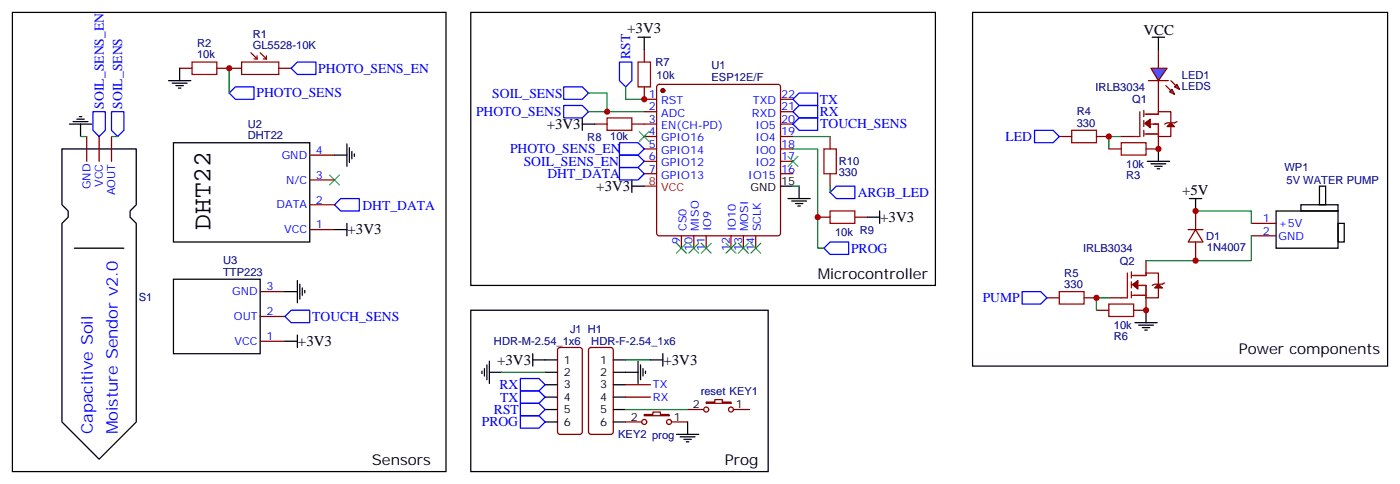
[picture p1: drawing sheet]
<svg xmlns="http://www.w3.org/2000/svg" width="399mm" height="138mm" viewBox="0 0 399 138" stroke-linecap="round" stroke-linejoin="round" font-family="sans-serif">
<g fill="#870000" stroke="#870000" stroke-width=".35">
<path d="M326 35.1l1.5-1.2v2.4z"/>
<path d="M332.3 36l1.1-1.1 1 1.1z"/>
<path d="M322.4 80.9l1.6-1.2v2.5z"/>
<path d="M328.8 81.8l1-1 1.1 1z"/>
<circle cx="188.7" cy="25.8" r=".53"/>
</g>
<g fill="none" stroke="#870000" stroke-width=".35">
<path d="M51.2 19.4h3.5M61.7 19.4h3.6M329.8 14.1v5.3M24.7 38.8v7.1M28.2 38.8v7.1M31.7 38.8v7.1M183.4 28.2h3.6M183.4 31.7h3.6M183.4 35.3h3.6M183.4 38.8h3.6M187.2 24.2l.5-.2h33.8l.5 .2 .2 .5v41.6l-.2 .5-.5 .2h-33.8l-.5-.2-.2-.5v-41.6zM222.2 28.2h3.6"/>
<path d="M222.2 31.7h3.6M222.2 35.3h3.6M222.2 38.8h3.6M301.6 38.8h3.6M312.2 38.8h3.5M319.3 38.8h3.5M329.8 22.9v8.8h3.6v7.1h-3.6v3.5h-3.5M335.1 34.6l-.7 .3h-2.1l-.7 .4M183.4 42.3h3.6M183.4 45.9h3.6M183.4 49.4h3.6M222.2 42.3h3.6"/>
<path d="M222.2 45.9h3.6M222.2 49.4h3.6M315.7 42.3h3.6M340.4 60v5.3M194 67v3.6M197.6 67v3.6M201.1 67v3.6M208.1 67v3.6M211.7 67v3.6M215.2 67v3.6M326.3 74.1v3.5h3.5v7.1h-3.5v3.5h-3.5M338.3 65.3h4.2"/>
<path d="M340.4 65.3l2.1 3.5h-4.2zM340.4 68.8v5.3M298.1 84.7h3.5M308.7 84.7h3.5M312.2 88.2h3.5M315.7 84.7h3.6M331.6 80.4l-.7 .4h-2.1l-.7 .3"/>
</g>
<path d="M183.4 52.9h3.6" fill="none" stroke="#f00" stroke-width=".35"/>
<g fill="none" stroke="#000" stroke-width=".35">
<path d="M51.2 19.4v3.5M19.8 35.3h6.3M20.8 34.6h4.2M21.9 33.9h2.1M22.6 33.2h.7M22.9 35.3v3.5M48 22.9h6.3M49 23.6h4.3M50.1 24.3h2.1M50.8 25h.7M17.6 42.3h21.2v15.9l-1.8 1.8v1.7l1.8 1.8v56.4l-10.6 10.6-10.6-10.6v-56.4l1.8-1.8v-1.7l-1.8-1.8zM179.9 52.9h3.5"/>
<path d="M179.9 51.2v3.5M222.2 52.9h3.6M224.4 56.4h6.3M225.4 57.1h4.3M226.5 57.9h2.1M227.2 58.6h.7M227.5 52.9v3.5M326.7 45.9h6.3M327.7 46.6h4.3M328.8 47.3h2.1M329.5 48h.7M329.8 42.3v3.6"/>
<path d="M21.2 70.6h14.1M323.1 91.7h6.4M324.2 92.4h4.2M325.3 93.1h2.1M326 93.8h.7M326.3 88.2v3.5"/>
</g>
<path d="M65.3 19.4v7.1M22.9 38.8h1.8M31.7 38.8h1.8M167.6 31.7h15.8M319.3 38.8h-3.6v3.5M225.8 52.9h1.7M315.7 84.7h-3.5v3.5" fill="none" stroke="#008700" stroke-width=".35"/>
<path d="M82.9 19.4l1.8-1.8h5.3v3.6h-5.3zM26.5 31.7h3.5v5.3l-1.8 1.8-1.7-1.8zM31.7 31.7h3.6v5.3l-1.8 1.8-1.8-1.8zM67 24.7h5.3v3.5h-5.3l-1.7-1.7zM160.5 30h5.3l1.8 1.7-1.8 1.8h-5.3zM160.5 24.7h5.3l1.8 1.8-1.8 1.7h-5.3zM176.4 40.6h5.3l1.7 1.7-1.7 1.8h-5.3zM176.4 44.1h5.3l1.7 1.8-1.7 1.7h-5.3z" fill="none" stroke="#00f" stroke-width=".35"/>
<path d="M65.3 19.4h3.5M68.8 17.6h10.6v3.6h-10.6zM71.4 15l1.8 1.8M72.3 16.8h.9M73.2 15.9v.9M74.1 15l1.7 1.8M75 16.8h.8M75.8 15.9v.9M79.4 19.4h3.5" fill="none" stroke="#850000" stroke-width=".35"/>
<g fill="none" stroke="#a10000" stroke-width=".35">
<path d="M54.7 17.6h7v3.6h-7zM305.2 37h7v3.6h-7zM324.6 31.7v7.1h-1.8M325.7 31.4v1.8M325.7 34.3v1.7M325.7 37v1.8M326 38.1h3.8M327.7 35.3h2.1v3.5M329.8 31.7v.8h-3.8M319.3 40.6h7v3.5h-7zM321 77.6v7.1h-1.7M322.2 77.3v1.7"/>
<path d="M326.3 77.6v.7h-3.9M301.6 82.9h7.1v3.5h-7.1zM315.7 86.4h7.1v3.6h-7.1zM322.2 80.1v1.7M322.2 82.9v1.7M322.4 84h3.9M324.2 81.1h2.1v3.6"/>
</g>
<g fill="#09f" stroke="#870000" stroke-width=".35">
<path d="M333 26.1l.7-.7 .7 1.4z"/>
<path d="M334.4 24.7l.7-.7 .7 1.4z"/>
</g>
<g fill="#870000" stroke="#870000" stroke-width=".35">
<path d="M332 24.3l1.4 1.5z"/>
<path d="M333.4 22.9l1.4 1.4z"/>
</g>
<path d="M327 22.9h5.7z" fill="#f00" stroke="#870000" stroke-width=".35"/>
<path d="M327.7 19.4h4.6l-2.5 3.5z" fill="#09f" stroke="#870000" stroke-width=".35"/>
<g fill="none" stroke="#000" stroke-width=".35">
<path d="M3.5 3.5h123.5v130.6h-123.5zM134.1 3.5h132.2v77.6h-132.2zM181.7 10.6h3.5M183.4 10.6v3.5M276.9 3.5h118.2v100.6h-118.2zM328.1 10.6h3.5M329.8 10.6v3.5M165.8 35.3h3.5M165.8 33.5v3.5M49.4 40.6h38.8v28.2h-38.8zM95.2 44.1h3.6M98.8 40.9v6.4"/>
<path d="M99.5 42v4.2M100.2 43v2.2M100.9 43.7v.7M250.5 60v3.5M338.7 56.4h3.5M340.4 56.4v3.6M363.4 60h17.6v10.6h-17.6zM370.4 58.2h10.6v1.8h-10.6zM375.7 52.9h1.8v5.3h-1.8zM49.4 79.4h24.7v21.1h-24.7zM84.7 79.7v6.4M95.2 65.3h3.6"/>
<path d="M98.8 63.5v3.5M246.9 61.7h3.6M381 63.5h1.8v5.3h-1.8zM81.1 82.9h3.6M81.1 97h3.6M84.7 95.2v3.6M85.4 80.8v4.2M86.1 81.8v2.2M86.8 82.5v.8M134.1 88.2h84.6v45.9h-84.6zM137.2 105.5v.7M137.9 104.8v2.1"/>
<path d="M138.6 103.7v4.2M139.3 105.8h3.6M139.3 102.7v6.3M151.7 102.3h7M151.7 100.5v3.6M155.2 105.8h3.5M155.2 109.4h3.5M155.2 112.9h3.5M155.2 116.4h3.5M155.2 119.9h3.5M174.6 102.3h3.6M174.6 105.8h7.1"/>
<path d="M174.6 109.4h3.6M174.6 112.9h3.6M174.6 116.4h3.6M174.6 119.9h3.6M181.7 102.7v6.3M182.4 103.7v4.2M183.1 104.8v2.1M183.8 105.5v.7M185.2 102.3h3.5M188.7 100.5v3.6M195.8 119.9v3.6M192.6 123.5h6.4"/>
<path d="M193.7 124.2h4.2M194.7 124.9h2.1M195.4 125.6h.7"/>
</g>
<g fill="none" stroke="#870000" stroke-width=".35">
<path d="M183.4 14.1v3.5M169.3 35.3h3.6M179.9 35.3h3.5M183.4 24.7v3.5M236.4 38.8v3.5M88.2 58.2h7M88.2 51.2h7M88.2 44.1h7M236.4 49.4v3.5M88.2 65.3h7M232.8 61.7h3.6M243.4 61.7h3.5"/>
<path d="M356.3 63.5h7.1M356.3 67h7.1M74.1 97h7M74.1 90h7M74.1 82.9h7M159 99l.5-.2h5.6l.7 .4v23.6l-.5 .6-5.8 .1-.7-.5-.1-23.5zM167.8 99l.5-.2h5.6l.7 .4v23.6l-.4 .6-5.9 .1-.7-.5v-23.5zM178.2 109.4h7M178.2 112.9h7M178.2 119.9h4.5M183.4 117.8h2.5v-.7h2.1v.7h2.5v.4h-7.1zM191.2 119.9h4.6"/>
<path d="M195.8 116.4h4.6M201.1 114.3h2.5v-.7h2.1v.7h2.4v.4h-7zM208.8 116.4h4.6"/>
<circle cx="183.4" cy="119.9" r=".71"/>
<circle cx="190.5" cy="119.9" r=".71"/>
<circle cx="201.1" cy="116.4" r=".71"/>
<circle cx="208.1" cy="116.4" r=".71"/>
</g>
<path d="M167.6 26.5h5.3v5.2M178.2 24.7v3.5h5.2M225.8 38.8h10.6M225.8 42.3h7v28.3h1.8M236.4 52.9v1.8M340.4 60h15.9v3.5M356.3 67v7.1h-30M142.9 105.8h12.3M178.2 102.3h7M178.2 116.4h17.6" fill="none" stroke="#008700" stroke-width=".35"/>
<g fill="none" stroke="#00f" stroke-width=".35">
<path d="M176.4 17.6h3.5v5.3l-1.7 1.8-1.8-1.8zM225.8 28.2l1.7-1.7h5.3v3.5h-5.3zM225.8 31.7l1.7-1.7h5.3v3.5h-5.3zM225.8 35.3l1.7-1.8h5.3v3.5h-5.3zM294.6 37h5.3l1.7 1.8-1.7 1.8h-5.3zM95.2 58.2l1.8-1.8h5.3v3.6h-5.3zM176.4 47.6h5.3l1.7 1.8-1.7 1.8h-5.3zM236.4 54.7l1.7-1.8h5.3v3.5h-5.3zM234.6 70.6l1.8-1.8h5.3v3.5h-5.3zM81.1 90l1.8-1.8h5.3v3.5h-5.3zM291 82.9h5.3l1.8 1.8-1.8 1.7h-5.3zM148.2 118.2h5.3l1.7 1.7-1.7 1.8h-5.3z"/>
<path d="M148.2 107.6h5.3l1.7 1.8-1.7 1.7h-5.3zM148.2 111.1h5.3l1.7 1.8-1.7 1.8h-5.3zM148.2 114.7h5.3l1.7 1.7-1.7 1.8h-5.3z"/>
</g>
<g fill="none" stroke="#3c3" stroke-width=".35">
<path d="M182 37.4l2.9 2.8M184.9 37.4l-2.9 2.8M93.8 49.7l2.9 2.9M96.7 49.7l-2.9 2.9M224.4 44.4l2.8 2.9M227.2 44.4l-2.8 2.9M192.6 69.1l2.8 2.9M195.4 69.1l-2.8 2.9M196.1 69.1l2.9 2.9M199 69.1l-2.9 2.9M199.7 69.1l2.8 2.9M202.5 69.1l-2.8 2.9"/>
<path d="M206.7 69.1l2.8 2.9M209.5 69.1l-2.8 2.9M210.3 69.1l2.8 2.9M213.1 69.1l-2.8 2.9M213.8 69.1l2.8 2.9M216.6 69.1l-2.8 2.9"/>
</g>
<path d="M181.7 17.6h3.5v7.1h-3.5zM172.9 33.5h7v3.5h-7zM234.6 42.3h3.5v7.1h-3.5zM236.4 60h7v3.5h-7z" fill="none" stroke="#a10000" stroke-width=".35"/>
<g fill="#c00">
<circle cx="329.8" cy="42.3" r=".88"/>
<circle cx="315.7" cy="38.8" r=".88"/>
<circle cx="340.4" cy="60" r=".88"/>
<circle cx="340.4" cy="74.1" r=".88"/>
<circle cx="65.3" cy="19.4" r=".88"/>
<circle cx="312.2" cy="84.7" r=".88"/>
<circle cx="326.3" cy="88.2" r=".88"/>
<circle cx="172.9" cy="31.7" r=".88"/>
<circle cx="183.4" cy="28.2" r=".88"/>
<circle cx="232.8" cy="61.7" r=".88"/>
</g>
<text font-size="7.4" x="60" y="65.3" transform="rotate(-90 60 65.3)">DHT22</text>
<g font-size="4.6" fill="#00f">
<text x="26.5" y="123.5" transform="rotate(-90 26.5 123.5)">Capacitive Soil</text>
<text x="33.5" y="123.5" transform="rotate(-90 33.5 123.5)">Moisture Sendor v2.0</text>
</g>
<g font-size="4.2">
<text x="178.6" y="9.5">+3V3</text>
<text x="325.6" y="9.9">VCC</text>
<text x="155.7" y="36.7">+3V3</text>
<text x="169.8" y="54.4">+3V3</text>
<text x="336.6" y="55.4">+5V</text>
<text x="250.6" y="63.2">+3V3</text>
<text x="99" y="66.7">+3V3</text>
<text x="232.8" y="79.4">Microcontroller</text>
<text x="84.8" y="98.4">+3V3</text>
<text x="352.8" y="100.5">Power components</text>
<text x="141.6" y="103.7">+3V3</text>
<text x="188.9" y="103.7">+3V3</text>
<text x="105.8" y="132.3">Sensors</text>
<text x="206.4" y="132.3">Prog</text>
</g>
<g font-size="3.9" fill="#00f">
<text x="179.4" y="16.8" transform="rotate(-90 179.4 16.8)">RST</text>
<text x="90.6" y="20.8">PHOTO_SENS_EN</text>
<text x="73" y="27.7">PHOTO_SENS</text>
<text x="140.2" y="27.8">SOIL_SENS</text>
<text x="233.4" y="29.4">TX</text>
<text x="29.5" y="30.9" transform="rotate(-90 29.5 30.9)">SOIL_SENS_EN</text>
<text x="34.8" y="30.9" transform="rotate(-90 34.8 30.9)">SOIL_SENS</text>
<text x="135.6" y="33">PHOTO_SENS</text>
<text x="233.4" y="33">RX</text>
<text x="233.5" y="36.5">TOUCH_SENS</text>
<text x="286.3" y="40.1">LED</text>
<text x="145.2" y="43.6">PHOTO_SENS_EN</text>
<text x="149.1" y="47.2">SOIL_SENS_EN</text>
<text x="155.9" y="50.6">DHT_DATA</text>
<text x="103.2" y="59.6">DHT_DATA</text>
<text x="244.2" y="56">ARGB_LED</text>
<text x="242.3" y="71.9">PROG</text>
<text x="279.8" y="85.9">PUMP</text>
<text x="88.9" y="91.2">TOUCH_SENS</text>
<text x="142.2" y="110.6">RX</text>
<text x="140.6" y="117.7">RST</text>
<text x="142.5" y="114.2">TX</text>
<text x="137.2" y="121.2">PROG</text>
</g>
<g font-size="3.2" fill="#000080">
<text x="72" y="10.8">R1</text>
<text x="56.1" y="16.6">10k</text>
<text x="56.1" y="13.5">R2</text>
<text x="72" y="13.9">GL5528-10K</text>
<text x="186.6" y="18.8">R7</text>
<text x="187" y="22.3">10k</text>
<text x="202.6" y="22.9">ESP12E/F</text>
<text x="202.6" y="19.8">U1</text>
<text x="336.5" y="22.3">LED1</text>
<text x="311.9" y="25.8">IRLB3034</text>
<text x="322.4" y="29.4">Q1</text>
<text x="336.5" y="25.5">LEDS</text>
<text x="306.6" y="36">330</text>
<text x="306.6" y="32.8">R4</text>
<text x="70.6" y="39.5">DHT22</text>
<text x="70.6" y="36.3">U2</text>
<text x="167.2" y="40">R8</text>
<text x="173.7" y="39.9">10k</text>
<text x="238.8" y="47">R10</text>
<text x="320.7" y="47.6">10k</text>
<text x="238.8" y="50.2">330</text>
<text x="320.7" y="50.8">R3</text>
<text x="365.7" y="48.6">WP1</text>
<text x="366.3" y="52.3">5V WATER PUMP</text>
<text x="237.8" y="67">10k R9</text>
<text x="308.4" y="71.7">IRLB3034</text>
<text x="343.4" y="68.2">D1</text>
<text x="343.7" y="71.3">1N4007</text>
<text x="63.5" y="75.1">U3</text>
<text x="318.8" y="75.3">Q2</text>
<text x="63.5" y="78.3">TTP223</text>
<text x="303" y="81.8">330</text>
<text x="303.1" y="78.7">R5</text>
<text x="39.5" y="85.5">S1</text>
<text x="162.3" y="94.6">J1 H1</text>
<text x="317.2" y="93.5">10k</text>
<text x="140.7" y="98.1">HDR-M-2.54_1x6</text>
<text x="168.4" y="98.1">HDR-F-2.54_1x6</text>
<text x="317.2" y="96.7">R6</text>
<text x="199.5" y="112.3">reset KEY1</text>
<text x="176" y="124.6">KEY2 prog</text>
</g>
<g font-size="3.2" fill="#00f">
<text x="184.8" y="27.9">1</text>
<text x="188.3" y="29.6">RST</text>
<text x="214.4" y="29.6">TXD</text>
<text x="222.4" y="27.9">22</text>
<text x="184.8" y="31.4">2</text>
<text x="184.8" y="34.9">3</text>
<text x="188.3" y="33.2">ADC</text>
<text x="214.1" y="33.2">RXD</text>
<text x="222.4" y="34.9">20</text>
<text x="222.4" y="31.4">21</text>
<text x="184.8" y="38.5">4</text>
<text x="184.8" y="42">5</text>
<text x="188.3" y="36.7">EN(CH-PD)</text>
<text x="188.3" y="40.2">GPIO16</text>
<text x="215.1" y="40.2">IO4</text>
<text x="215.1" y="36.7">IO5</text>
<text x="222.4" y="42">18</text>
<text x="222.4" y="38.5">19</text>
<text x="80.2" y="45.2">GND</text>
<text x="90" y="43.7">4</text>
<text x="184.8" y="45.5">6</text>
<text x="188.3" y="43.7">GPIO14</text>
<text x="188.3" y="47.3">GPIO12</text>
<text x="215.1" y="47.3">IO2</text>
<text x="215.1" y="43.7">IO0</text>
<text x="222.4" y="45.5">17</text>
<text x="25.8" y="53.8" transform="rotate(-90 25.8 53.8)">GND</text>
<text x="29.3" y="53.2" transform="rotate(-90 29.3 53.2)">VCC</text>
<text x="81.5" y="52.2">N/C</text>
<text x="90" y="50.8">3</text>
<text x="184.8" y="49">7</text>
<text x="188.3" y="50.8">GPIO13</text>
<text x="213.1" y="50.8">IO15</text>
<text x="222.4" y="49">16</text>
<text x="32.8" y="55.5" transform="rotate(-90 32.8 55.5)">AOUT</text>
<text x="78.8" y="59.3">DATA</text>
<text x="90" y="57.9">2</text>
<text x="90" y="64.9">1</text>
<text x="195.4" y="65.7" transform="rotate(-90 195.4 65.7)">CS0</text>
<text x="199" y="65.7" transform="rotate(-90 199 65.7)">MISO</text>
<text x="202.5" y="65.7" transform="rotate(-90 202.5 65.7)">IO9</text>
<text x="209.5" y="65.7" transform="rotate(-90 209.5 65.7)">IO10</text>
<text x="213.1" y="65.7" transform="rotate(-90 213.1 65.7)">MOSI</text>
<text x="216.6" y="65.7" transform="rotate(-90 216.6 65.7)">SCLK</text>
<text x="359.6" y="63.1">1</text>
<text x="364.1" y="64.6">+5V</text>
<text x="80.9" y="66.3">VCC</text>
<text x="193.7" y="69.2" transform="rotate(-90 193.7 69.2)">9</text>
<text x="197.2" y="71.2" transform="rotate(-90 197.2 71.2)">10</text>
<text x="200.7" y="71.2" transform="rotate(-90 200.7 71.2)">11</text>
<text x="207.8" y="71.2" transform="rotate(-90 207.8 71.2)">12</text>
<text x="211.3" y="71.2" transform="rotate(-90 211.3 71.2)">13</text>
<text x="214.8" y="71.2" transform="rotate(-90 214.8 71.2)">14</text>
<text x="359.6" y="66.7">2</text>
<text x="364.1" y="68.1">GND</text>
<text x="66.1" y="84">GND</text>
<text x="75.8" y="82.5">3</text>
<text x="75.8" y="89.6">2</text>
<text x="66.6" y="91">OUT</text>
<text x="66.8" y="98.1">VCC</text>
<text x="75.8" y="96.7">1</text>
<text x="185.9" y="110.4">TX</text>
<text x="185.9" y="113.9">RX</text>
</g>
<g font-size="3.2" fill="#f00">
<text x="184.8" y="52.6">8</text>
<text x="188.3" y="54.3">VCC</text>
</g>
<g font-size="3.2">
<text x="222.4" y="52.6">15</text>
<text x="213.7" y="54.3">GND</text>
<text x="160.5" y="103.4">1</text>
<text x="160.5" y="106.9">2</text>
<text x="170.8" y="103.4">1</text>
<text x="170.8" y="106.9">2</text>
<text x="160.5" y="110.4">3</text>
<text x="160.5" y="113.9">4</text>
<text x="170.8" y="110.4">3</text>
<text x="170.8" y="113.9">4</text>
<text x="160.5" y="117.5">5</text>
<text x="170.8" y="117.5">5</text>
<text x="179.7" y="119.6">2</text>
<text x="191.9" y="119.6">1</text>
<text x="197.3" y="116.1">2</text>
<text x="209.5" y="116.1">1</text>
<text x="160.5" y="121">6</text>
<text x="170.8" y="121">6</text>
</g>
</svg>
